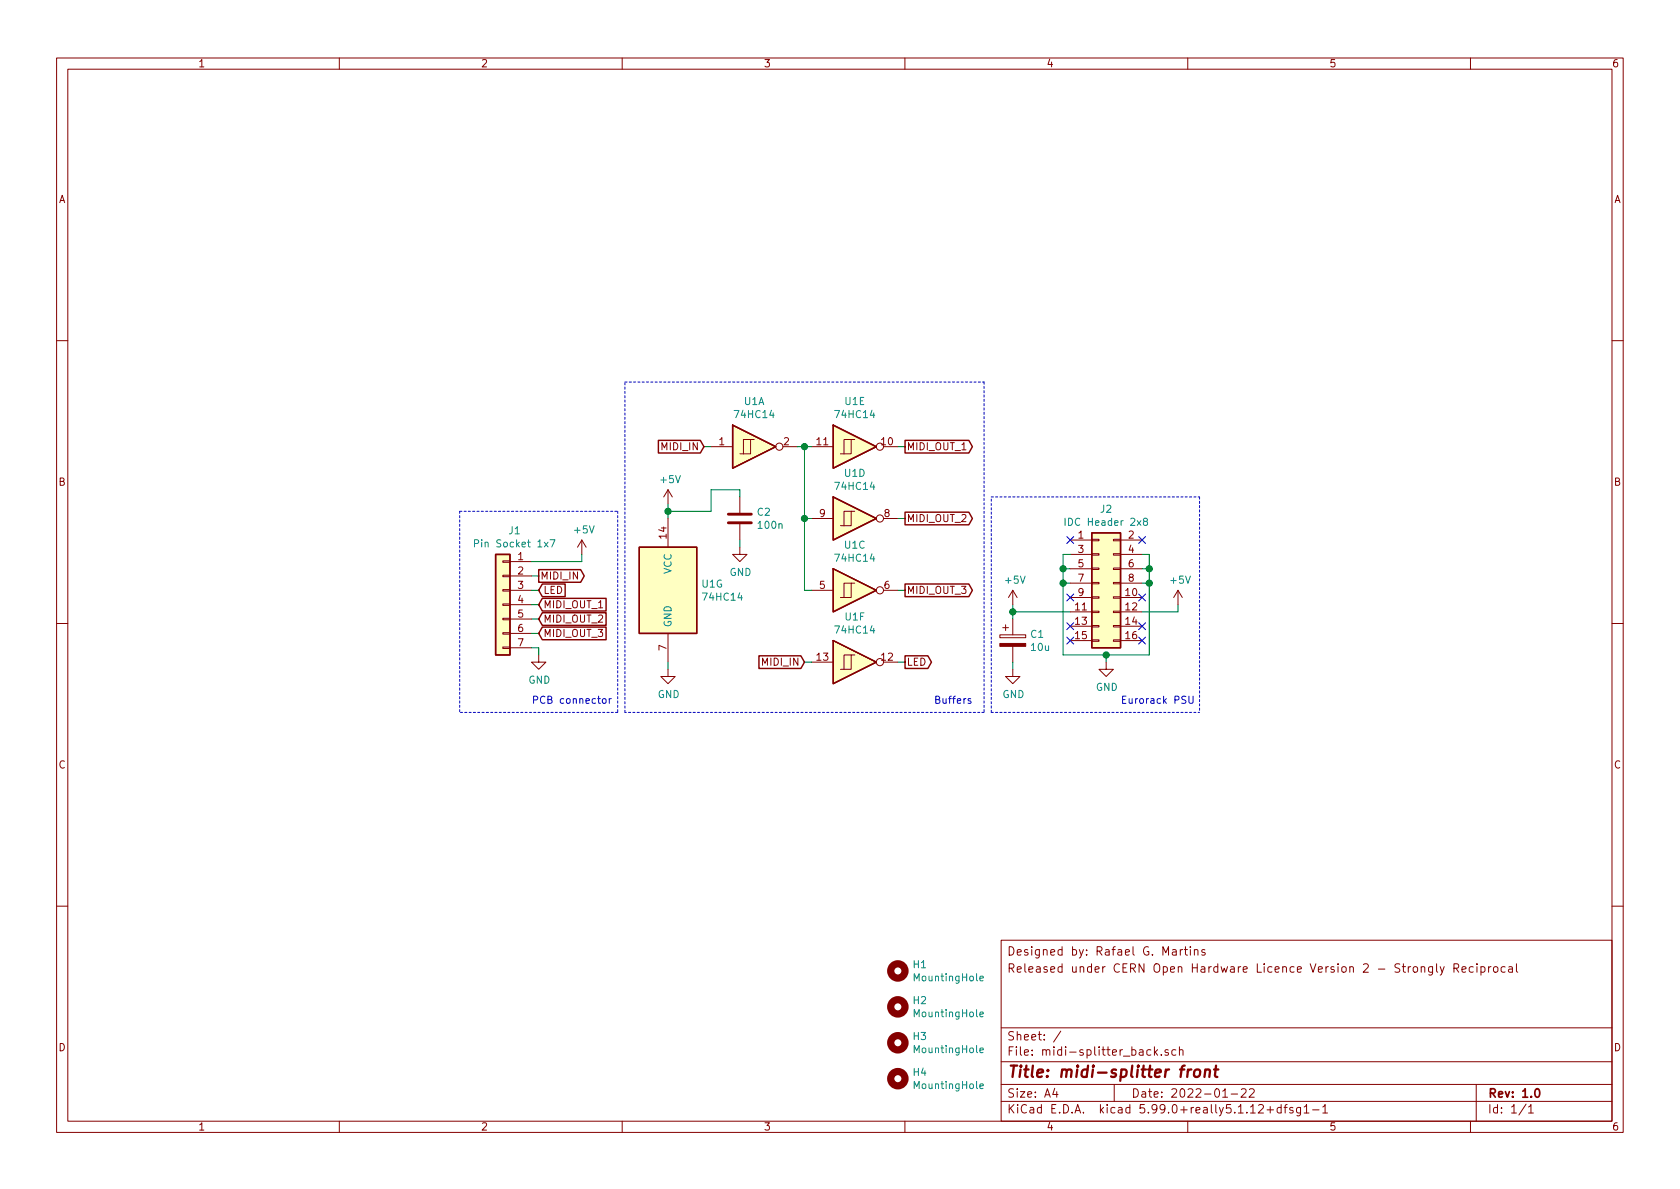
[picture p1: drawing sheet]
<svg xmlns="http://www.w3.org/2000/svg" width="297mm" height="210mm" viewBox="0 0 297 210" stroke-linecap="round" stroke-linejoin="round" font-family="sans-serif">
<g fill="none" stroke="#840000" stroke-width=".18">
<path d="M10 10.3h277v189.9h-277zM12 12.2h273v186.1h-273zM60 10.3v1.9M110 10.3v1.9M160 10.3v1.9M210 10.3v1.9M260 10.3v1.9M10 60.2h2M125.7 79h3.8M132.7 77.7h-1.3v2.6M133.3 77.7h-.6v2.6h-1.9M138.4 79h2.6"/>
<path d="M143.5 79h3.8M150.5 77.7h-1.3v2.6M151.1 77.7h-.6v2.6h-1.9M156.2 79h2.5M285 60.2h2M88.9 99.2h1.3v.2h-1.3zM90.2 99.3h3.8M102.9 95.5l-.8 1.3M102.9 95.5v2.5M102.9 95.5l.7 1.3M118.1 86.6v2.5M118.1 91.7v5.1"/>
<path d="M118.1 86.6l-.8 1.3M118.1 86.6l.8 1.3M130.8 96.8v1.2h1.3l-1.3 1.3-1.3-1.3h1.3M130.8 87.9v2.8M130.8 92.7v2.8M143.5 91.7h3.8M150.5 90.4h-1.3v2.6M151.1 90.4h-.6v2.6h-1.9M156.2 91.7h2.5M189.2 95.5h3.8M189.2 98h3.8M193 97.9h1.3v.3h-1.3z"/>
<path d="M193 95.4h1.3v.2h-1.3zM196.8 97.9h1.3v.3h-1.3zM196.8 95.4h1.3v.2h-1.3zM198.1 95.5h3.8M198.1 98h3.8M10 110.3h2M88.9 111.9h1.3v.2h-1.3zM88.9 114.4h1.3v.3h-1.3zM88.9 109.3h1.3v.3h-1.3zM88.9 104.3h1.3v.2h-1.3zM88.9 101.7h1.3v.3h-1.3zM88.9 106.8h1.3v.3h-1.3z"/>
<path d="M90.2 104.4h3.8M90.2 101.8h3.8M90.2 106.9h3.8M90.2 109.5h3.8M90.2 112h3.8M90.2 114.5h3.8M95.2 115.8v1.3h1.3l-1.3 1.3-1.2-1.3h1.2M118.1 118.4v1.2h1.3l-1.3 1.3-1.3-1.3h1.3M118.1 112v5.1M143.5 104.4h3.8M143.5 117.1h3.8M150.5 103.1h-1.3v2.6"/>
<path d="M150.5 115.8h-1.3v2.6M151.1 103.1h-.6v2.6h-1.9M151.1 115.8h-.6v2.6h-1.9M156.2 104.4h2.5M156.2 117.1h2.5M176.8 112.3h4.6v.5h-4.6zM177.3 111h1M177.8 110.5v1M179.1 118.4v1.2h1.2l-1.2 1.3-1.3-1.3h1.3M179.1 104.4v2.5M179.1 109.5v2.8M179.1 114.3v2.8"/>
<path d="M179.1 104.4l-.8 1.3M179.1 104.4l.7 1.3M189.2 105.7h3.8M189.2 108.2h3.8M189.2 110.7h3.8M189.2 113.3h3.8M189.2 100.6h3.8M189.2 103.1h3.8M193 108.1h1.3v.2h-1.3zM193 110.6h1.3v.3h-1.3zM193 113.2h1.3v.2h-1.3zM193 105.5h1.3v.3h-1.3z"/>
<path d="M193 100.5h1.3v.2h-1.3zM193 103h1.3v.2h-1.3zM195.6 117.1v1.3h1.2l-1.2 1.2-1.3-1.2h1.3M196.8 108.1h1.3v.2h-1.3zM196.8 110.6h1.3v.3h-1.3zM196.8 113.2h1.3v.2h-1.3zM196.8 105.5h1.3v.3h-1.3zM196.8 100.5h1.3v.2h-1.3zM196.8 103h1.3v.2h-1.3zM198.1 105.7h3.8M198.1 108.2h3.8M198.1 110.7h3.8"/>
<path d="M198.1 113.3h3.8M198.1 100.6h3.8M198.1 103.1h3.8M208.3 104.4l-.8 1.3M208.3 104.4v2.5M208.3 104.4l.7 1.3M285 110.3h2M10 160.2h2M177 166.3h108v32h-108zM207.3 168h.6l.1 .9M208 168.3h-.5l-.2 .2v.3l.2 .1 .5-.1M208.7 167.9v1"/>
<path d="M209.1 167.9l-.3 .1-.1 .2M209.4 167.9h.6M209.6 167.4v1.3l.4 .2M210.5 167.4v.2M210.5 167.9v1M211.2 168l.2-.1 .4 .1v.9M211.2 167.9v1M213 168l-.3-.1-.2 .2v.2l.5 .2v.3h-.5M253.3 170.9v1.3l-.3 .2h-.4M253.3 171l-.4-.1-.3 .3v.6l.3 .1h.4M254 170.4v1.3l.2 .2M254.6 170.9l.4 1"/>
<path d="M255.3 170.9l-.4 1.4-.3 .1M257.1 171.2l.7-.1 .1-.2v-.3l-.3-.2h-.5v1.5M257.4 171.2l.5 .7M258.5 171.4l.7-.1-.1-.3-.4-.1-.2 .2 .1 .8h.5M260.5 171l-.4-.1-.3 .3v.6l.3 .1h.4M261.1 170.4v.2M261.1 170.9v1M261.8 171l.5-.1 .3 .3-.1 .6-.2 .1h-.5M261.8 170.9v1.5M263.2 170.9v1M263.6 170.9l-.4 .3M264.1 171.1l.2-.2 .5 .2v.7l-.2 .1-.5-.1z"/>
<path d="M266.1 171l-.4-.1-.3 .3 .1 .6 .2 .1h.4M266.8 171h.5l.1 .9M267.4 171.3l-.5 .1a.29 .29 0 0 0-.2 .2 .29 .29 0 0 0 .2 .3h.5M268.1 170.4v1.3l.3 .2M285 160.2h2M60 198.3v1.9M110 198.3v1.9M160 198.3v1.9M177 194.8h108M177 191.8h108M177 187.8h108M177 181.8h108"/>
<path d="M186.5 192.5l-.4 1h1M186.8 193v1M187.6 182.3l-1.3 2M197 191.8v3M203.5 185.7l-.5-.1-.2 .3v.6l.2 .1 .5-.1M204.1 185.1v1.5M204.3 186l.4 .6M204.7 185.6l-.6 .6M205.3 186.5v.1M206.6 185.7l-.4-.1-.2 .2v.2l.6 .2v.3h-.6M207.9 185.7l-.4-.1-.3 .3 .1 .6h.6M208.5 185.7l.3-.1 .3 .1 .1 .9"/>
<path d="M208.5 185.1v1.5M210 198.3v1.9M216.2 194h.8M217.7 193.5h1.1M219.5 192.7l.2-.2h.3l.3 .2v.3v.2l-.9 .8h.9M220.9 192.7l.2-.2h.4l.2 .2 .1 .3-1 1h1M222.5 195.5l.2-.2h.4l.2 .2 .1 .3-.9 1h.9M224 196.3h1.2M224.6 195.7v1.1M226.5 195.9l-.4-.1-.3 .3 .1 .6 .2 .1 .4-.1M226.5 195.3v1.5M227 195.8h.6"/>
<path d="M227.6 195.3l-.4 .2v1.3M228.6 195.9a.37 .37 0 0 0-.6 .1l.1 .3 .5 .1 .1 .1-.3 .3-.4-.1M229.9 195.8v1.2l-.2 .3h-.4M229.9 195.9l-.4-.1-.3 .3 .1 .6 .2 .1 .4-.1M230.6 195.8l.4-.5v1.5M230.6 196.8h.8M232.1 196.3h1.1M233.9 195.8l.4-.5v1.5M233.9 196.8h.8M260 198.3v1.9M261 191.8v6.5M269.8 195.2l-1.2 2"/>
<path d="M270.3 195.8l.4-.5v1.5M270.3 196.8h.8"/>
<circle cx="137.8" cy="79" r=".63"/>
<circle cx="155.6" cy="79" r=".63"/>
<circle cx="155.6" cy="91.7" r=".63"/>
<circle cx="155.6" cy="104.4" r=".63"/>
<circle cx="155.6" cy="117.1" r=".63"/>
</g>
<path d="M271.5 192.7l.2-.2a.81 .81 0 0 1 .6 .6 .81 .81 0 0 1-.3 .8l-.1 .1a.79 .79 0 0 1-.4-1.3z" fill="none" stroke="#840000" stroke-width=".3"/>
<path d="M210.1 189.1l-.2 1.3M210.6 189.1a.55 .55 0 0 0-.6 .4M211.4 189.2a.53 .53 0 0 1 .8 .3l-.1 .6a.54 .54 0 0 1-.5 .4 .54 .54 0 0 1-.5-.4l.1-.6zM213.1 189.3a.5 .5 0 0 1 .8 .1l-.1 1M213.1 189.1l-.1 1.3M214.7 189.1h.7M215 188.4l-.2 1.8 .1 .1 .3 .1" fill="none" stroke="#840000" stroke-width=".41"/>
<path d="M176.8 113.8h4.6v.5h-4.6z" fill="#840000" stroke="#840000" stroke-width=".18"/>
<g fill="none" stroke="#840000" stroke-width="1.3">
<circle cx="158.7" cy="178" r="1.27"/>
<circle cx="158.7" cy="171.7" r="1.27"/>
<circle cx="158.7" cy="190.7" r="1.27"/>
<circle cx="158.7" cy="184.4" r="1.27"/>
</g>
<path d="M83.9 96.1h.6l.1-.2v-.3l-.2-.2h-.5v1.3M97.3 95.4h.8l-.5 1.3M188.3 91.6v1.3M202.4 92.2l-.2-.1v-.3l.4-.2 .3 .3-.1 .2-.5 .1-.1 .2v.4l.2 .1h.4l.1-.2v-.3l-.3-.2M173.3 173l.6-.1-.1-.2-.3-.1-.2 .2v.6h.5M173.3 179.4l.6-.1-.1-.3h-.3l-.2 .1v.7h.5M173.3 185.7l.6-.1-.1-.2-.3-.1-.2 .2v.6h.5M173.3 192.1l.6-.1-.1-.3h-.3l-.2 .1v.7h.5" fill="none" stroke="#008484" stroke-width=".18"/>
<g fill="#ffffc2" stroke="#ffffc2" stroke-width=".18">
<path d="M129.5 75.2l7.7 3.8-7.7 3.8z"/>
<path d="M147.3 100.6l7.6 3.8-7.6 3.8z"/>
<path d="M147.3 87.9l7.6 3.8-7.6 3.8z"/>
<path d="M113 96.8h10.2v15.2h-10.2z"/>
<path d="M193 94.2h5.1v20.3h-5.1z"/>
<path d="M147.3 113.3l7.6 3.8-7.6 3.8z"/>
<path d="M147.3 75.2l7.6 3.8-7.6 3.8z"/>
<path d="M87.6 98h2.6v17.8h-2.6z"/>
</g>
<g fill="none" stroke="#840000" stroke-width=".25">
<path d="M116.4 77.9h7.4l.7 1.1-.7 1.1h-7.4zM129.5 75.2l7.7 3.8-7.7 3.8zM147.3 75.2l7.6 3.8-7.6 3.8zM160 77.9h11.3l.6 1.1-.6 1.1h-11.3zM87.6 98h2.6v17.8h-2.6zM113 96.8h10.2v15.2h-10.2zM147.3 87.9l7.6 3.8-7.6 3.8zM160 90.6h11.3l.6 1.1-.6 1.1h-11.3zM193 94.2h5.1v20.3h-5.1zM95.2 100.7h7.5l.6 1.1-.6 1.2h-7.5zM95.9 108.4h11.3v2.2h-11.3l-.7-1.1zM95.9 103.3h4v2.2h-4l-.7-1.1z"/>
<path d="M95.9 105.8h11.3v2.2h-11.3l-.7-1.1zM95.9 110.9h11.3v2.2h-11.3l-.7-1.1zM134.2 116h7.4l.6 1.1-.6 1.1h-7.4zM147.3 100.6l7.6 3.8-7.6 3.8zM147.3 113.3l7.6 3.8-7.6 3.8zM160 103.3h11.3l.6 1.1-.6 1.1h-11.3zM160 116h4.1l.6 1.1-.6 1.1h-4.1z"/>
</g>
<path d="M128.8 92.5h4M128.8 90.9h4" fill="none" stroke="#840000" stroke-width=".51"/>
<path d="M110.5 67.6h63.5M174 67.6v58.4M81.3 90.4v35.6M81.3 90.4h27.9M109.2 90.4v35.6M175.3 87.9h36.8M212.1 87.9v38.1M109.2 126h-27.9M110.5 126v-58.4M174 126h-63.5M175.3 126h36.8M175.3 126v-38.1" fill="none" stroke="#0000c2" stroke-width=".18" stroke-dasharray=".4 .4"/>
<g fill="none" stroke="#008400" stroke-width=".18">
<path d="M124.5 79h1.2M141 79h2.5M142.2 79v25.4h1.3M158.7 79h1.3M102.9 98v1.3h-8.9M118.1 89.1v2.6M130.8 87.9v-1.3h-5.1v3.8h-7.6M130.8 95.5v1.3M142.2 91.7h1.3M158.7 91.7h1.3M189.2 98h-1.2v17.8h15.2v-17.8h-1.3M94 101.8h1.2"/>
<path d="M94 104.4h1.2M94 114.5h1.2v1.3M94 106.9h1.2M94 109.5h1.2M94 112h1.2M118.1 117.1v1.3M142.2 117.1h1.3M158.7 117.1h1.3M158.7 104.4h1.3M179.1 106.9v2.6M179.1 117.1v1.3M179.1 108.2h10.1"/>
<path d="M188 100.6h1.2M188 103.1h1.2M195.6 115.8v1.3M201.9 100.6h1.3M201.9 103.1h1.3M208.3 106.9v1.3h-6.4"/>
</g>
<path d="M106.6 123.7l.2-.2 .3 .2 .1 .4-.2 .2-.2 .1-.2-.1zM107.7 123.5v.9M108.1 123.5l-.3 .1-.1 .2M171.6 123.6l-.3-.1-.2 .2 .1 .2 .4 .1v.3h-.5M210.2 123.1v1l.3 .3 .3-.1 .1-.2v-1" fill="none" stroke="#0000c2" stroke-width=".18"/>
<g fill="#008400" stroke="#008400" stroke-width=".25">
<circle cx="203.2" cy="103.1" r=".51"/>
<circle cx="188" cy="100.6" r=".51"/>
<circle cx="188" cy="103.1" r=".51"/>
<circle cx="142.2" cy="79" r=".51"/>
<circle cx="195.6" cy="115.8" r=".51"/>
<circle cx="142.2" cy="91.7" r=".51"/>
<circle cx="203.2" cy="100.6" r=".51"/>
<circle cx="118.1" cy="90.4" r=".51"/>
<circle cx="179.1" cy="108.2" r=".51"/>
</g>
<g fill="none" stroke="#000084" stroke-width=".18">
<path d="M188.6 94.9l1.2 1.2M189.8 94.9l-1.2 1.2M201.3 94.9l1.2 1.2M202.5 94.9l-1.2 1.2M188.6 110.1l1.2 1.2M188.6 112.7l1.2 1.2M188.6 105l1.2 1.3M189.8 110.1l-1.2 1.2M189.8 112.7l-1.2 1.2M189.8 105l-1.2 1.3M201.3 112.7l1.2 1.2M201.3 110.1l1.2 1.2"/>
<path d="M201.3 105l1.2 1.3M202.5 112.7l-1.2 1.2M202.5 110.1l-1.2 1.2M202.5 105l-1.2 1.3"/>
</g>
<text font-size="2.8" fill="#840000" x="178" y="190.5">Title: midi-splitter front</text>
<g font-size="2.1" fill="#840000">
<text x="178" y="172">Released under CERN Open Hardware Licence Version 2 - Strongly Reciprocal</text>
<text x="178" y="169">Designed by: Rafael G. Martins</text>
<text x="178" y="184">Sheet: /</text>
<text x="178" y="186.7">File: midi-splitter_back.sch</text>
<text x="178" y="196.9">KiCad E.D.A. kicad 5.99.0+really5.1.12+dfsg1-1</text>
<text x="178" y="194.1">Size: A4</text>
<text x="200" y="194.1">Date: 2022-01-22</text>
<text x="263" y="194.1">Rev: 1.0</text>
<text x="263" y="196.9">Id: 1/1</text>
</g>
<g font-size="1.8" fill="#840000">
<text x="35" y="11.9">1</text>
<text x="85" y="11.9">2</text>
<text x="135" y="11.9">3</text>
<text x="185" y="11.9">4</text>
<text x="235" y="11.9">5</text>
<text x="285" y="11.9">6</text>
<text x="10.4" y="35.9">A</text>
<text x="285.4" y="35.9">A</text>
<text x="117.2" y="79.6">MIDI_IN</text>
<text x="127.2" y="78.7">1</text>
<text x="138.6" y="78.7">2</text>
<text x="144.4" y="78.7">11</text>
<text x="155.9" y="78.7">10</text>
<text x="160.3" y="79.6">MIDI_OUT_1</text>
<text x="10.4" y="85.9">B</text>
<text x="285.4" y="85.9">B</text>
<text x="117.9" y="95.2" transform="rotate(-90 117.9 95.2)">14</text>
<text x="144.9" y="91.4">9</text>
<text x="156.4" y="91.4">8</text>
<text x="160.3" y="92.3">MIDI_OUT_2</text>
<text x="190.7" y="95.2">1</text>
<text x="199.5" y="95.2">2</text>
<text x="91.6" y="99.1">1</text>
<text x="91.6" y="101.6">2</text>
<text x="190.7" y="97.8">3</text>
<text x="190.7" y="100.3">5</text>
<text x="199.5" y="97.8">4</text>
<text x="199.5" y="100.3">6</text>
<text x="91.6" y="104.1">3</text>
<text x="91.6" y="106.7">4</text>
<text x="95.5" y="102.5">MIDI_IN</text>
<text x="96" y="105">LED</text>
<text x="96" y="107.6">MIDI_OUT_1</text>
<text x="144.9" y="104.1">5</text>
<text x="156.4" y="104.1">6</text>
<text x="160.3" y="105">MIDI_OUT_3</text>
<text x="190.2" y="107.9">11</text>
<text x="190.7" y="102.9">7</text>
<text x="190.7" y="105.4">9</text>
<text x="199.1" y="105.4">10</text>
<text x="199.1" y="107.9">12</text>
<text x="199.5" y="102.9">8</text>
<text x="91.6" y="109.2">5</text>
<text x="91.6" y="111.8">6</text>
<text x="96" y="110.1">MIDI_OUT_2</text>
<text x="96" y="112.6">MIDI_OUT_3</text>
<text x="190.2" y="110.5">13</text>
<text x="190.2" y="113">15</text>
<text x="199.1" y="110.5">14</text>
<text x="199.1" y="113">16</text>
<text x="91.6" y="114.3">7</text>
<text x="117.9" y="115" transform="rotate(-90 117.9 115)">7</text>
<text x="135" y="117.7">MIDI_IN</text>
<text x="144.4" y="116.8">13</text>
<text x="155.9" y="116.8">12</text>
<text x="160.3" y="117.7">LED</text>
<text x="10.4" y="135.9">C</text>
<text x="285.4" y="135.9">C</text>
<text x="10.4" y="185.9">D</text>
<text x="285.4" y="185.9">D</text>
<text x="35" y="199.9">1</text>
<text x="85" y="199.9">2</text>
<text x="135" y="199.9">3</text>
<text x="185" y="199.9">4</text>
<text x="235" y="199.9">5</text>
<text x="285" y="199.9">6</text>
</g>
<g font-size="1.8" fill="#008484">
<text x="131.6" y="71.6">U1A</text>
<text x="149.4" y="71.6">U1E</text>
<text x="130.1" y="73.9">74HC14</text>
<text x="147.9" y="73.9">74HC14</text>
<text x="116.9" y="85.4">+5V</text>
<text x="147.9" y="86.6">74HC14</text>
<text x="149.4" y="84.3">U1D</text>
<text x="90" y="94.5">J1</text>
<text x="101.7" y="94.3">+5V</text>
<text x="133.9" y="91.2">C2</text>
<text x="134.2" y="93.5">100n</text>
<text x="189.1" y="93">IDC Header 2x8</text>
<text x="194.6" y="90.7">J2</text>
<text x="84.7" y="96.8">Pin Socket 1x7</text>
<text x="118.7" y="101.5" transform="rotate(-90 118.7 101.5)">VCC</text>
<text x="129" y="101.8">GND</text>
<text x="147.9" y="99.3">74HC14</text>
<text x="149.4" y="97">U1C</text>
<text x="124.1" y="103.9">U1G</text>
<text x="124.5" y="106.2">74HC14</text>
<text x="177.9" y="103.2">+5V</text>
<text x="207.1" y="103.2">+5V</text>
<text x="118.7" y="111" transform="rotate(-90 118.7 111)">GND</text>
<text x="147.9" y="112">74HC14</text>
<text x="149.5" y="109.7">U1F</text>
<text x="182.3" y="112.8">C1</text>
<text x="182.4" y="115.1">10u</text>
<text x="93.4" y="120.9">GND</text>
<text x="116.3" y="123.4">GND</text>
<text x="177.2" y="123.4">GND</text>
<text x="193.8" y="122.2">GND</text>
<text x="161.5" y="171.2">H1</text>
<text x="161.8" y="173.5">MountingHole</text>
<text x="161.5" y="177.6">H2</text>
<text x="161.8" y="179.9">MountingHole</text>
<text x="161.5" y="183.9">H3</text>
<text x="161.5" y="190.3">H4</text>
<text x="161.8" y="186.2">MountingHole</text>
<text x="161.8" y="192.6">MountingHole</text>
</g>
<g font-size="1.8" fill="#0000c2">
<text x="94" y="124.5">PCB connector</text>
<text x="165.1" y="124.5">Buffers</text>
<text x="198.1" y="124.5">Eurorack PSU</text>
</g>
</svg>
